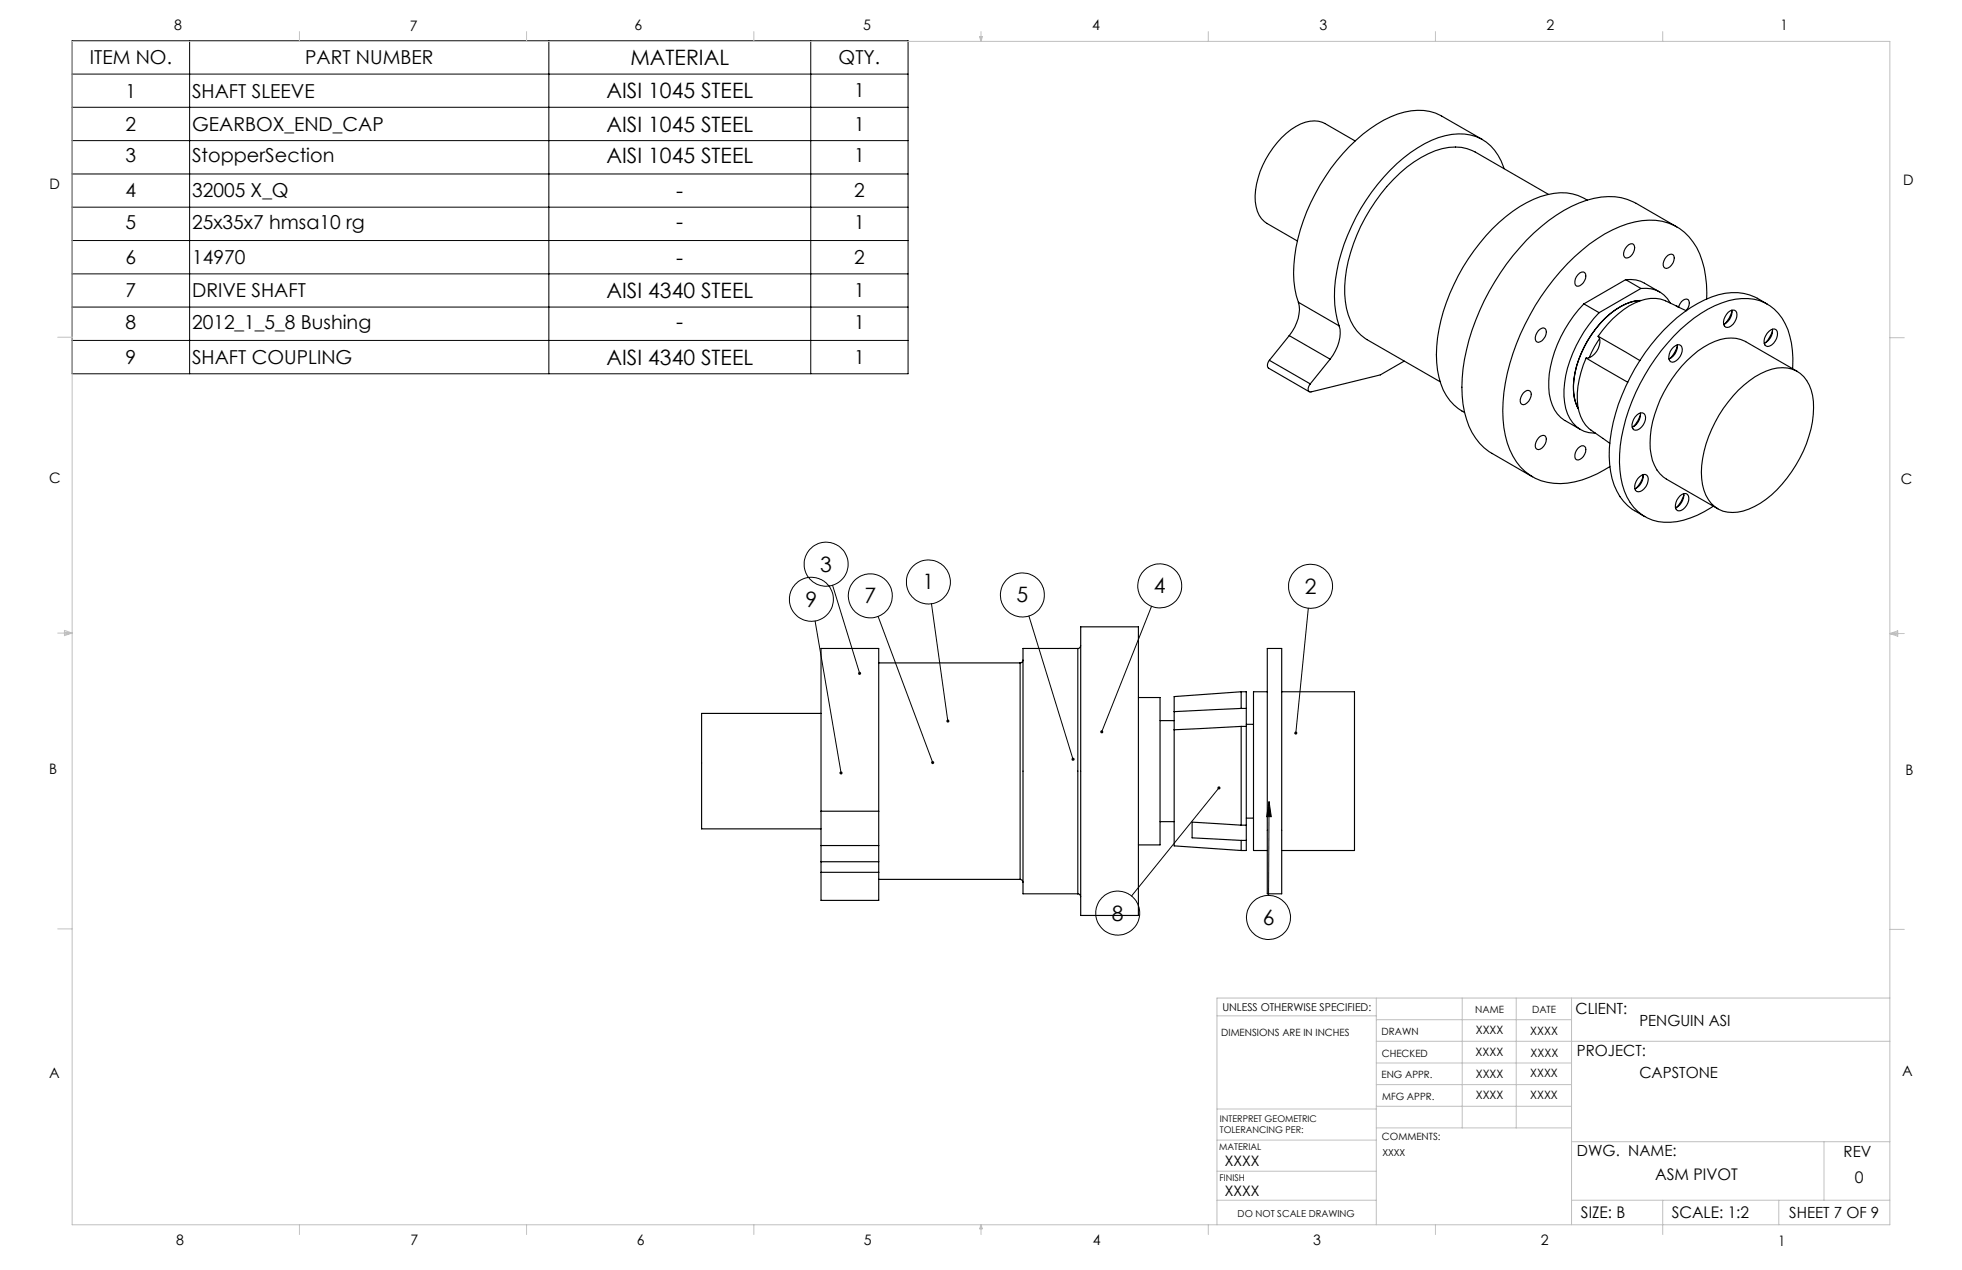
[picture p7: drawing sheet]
<svg xmlns="http://www.w3.org/2000/svg" width="432mm" height="279mm" viewBox="0 0 432 279" stroke-linecap="round" stroke-linejoin="round" font-family="sans-serif">
<g fill="none" stroke="#000" stroke-width=".22">
<path d="M15.9 9h183.9v73.2h-183.9zM15.9 16.3h183.9M41.7 9v73.2M120.8 9v73.2M178.4 9v73.2M15.9 23.6h183.9M15.9 30.9h183.9M15.9 38.3h183.9M15.9 45.6h183.9M15.9 52.9h183.9M15.9 60.3h183.9M15.9 67.6h183.9"/>
<path d="M15.9 74.9h183.9M179.4 136.6l5.7 33.4M183.2 128.8l6 19.3M193.3 135.6l12 32.2M205 132.8l3.6 25.8M226.4 135.5l9.7 31.5M253.4 133.4l-10.9 27.6M287.9 133.8l-2.7 27.5M268.3 173.4l-19.3 23.7M279.3 176.4l.5 3.3h-1zM279.3 176.4l-.1 20.6"/>
<circle cx="178.6" cy="131.9" r="4.8"/>
<circle cx="181.8" cy="124.1" r="4.8"/>
<circle cx="191.6" cy="131.1" r="4.8"/>
<circle cx="204.3" cy="128" r="4.8"/>
<circle cx="225" cy="130.9" r="4.8"/>
<circle cx="255.2" cy="128.9" r="4.8"/>
<circle cx="288.4" cy="129" r="4.8"/>
<circle cx="246" cy="200.9" r="4.8"/>
<circle cx="279.2" cy="201.9" r="4.8"/>
</g>
<g fill="none" stroke="#c0c0c0" stroke-width=".22">
<path d="M15.9 9.1h400v260.4h-400zM65.9 6.9v2.2M115.9 6.9v2.2M165.9 6.9v2.2M215.6 8h.6l-.3 1.1zM215.7 8l.2 1.1M215.9 6.9v2.2M216 8l-.1 1.1M265.9 6.9v2.2M315.9 6.9v2.2M365.9 6.9v2.2M12.7 74.2h3.2"/>
<path d="M415.9 74.3h3.2M12.7 139.3h3.2M14.2 139.1l1.7 .2M14.2 138.7l1.7 .6-1.7 .5zM15.9 139.3l-1.7 .3M415.9 139.4h3.2M415.9 139.4l1.8-.6v1.2zM415.9 139.4l1.8 .3M417.7 139.2l-1.8 .2M12.7 204.4h3.2M302.9 219.6v49.9M321.8 219.6v28.5"/>
<path d="M333.7 219.6v28.5M345.9 219.6v49.9M415.9 204.5h3.2M415.9 219.6h-148.1v49.9M267.8 223.5h35.1M302.9 229.1h113M302.9 233.9h43M302.9 224.3h43M302.9 238.6h43M267.8 257.7h35.1M267.8 250.8h35.1M267.8 244h35.1"/>
<path d="M302.9 248.1h43M302.9 243.4h43M345.9 251.2h70M401.4 251.2v12.9M65.9 269.5v2.1M115.9 269.5v2.1M165.9 269.5v2.1M215.9 269.5v2.1M215.9 269.5l.3 .8h-.6zM265.9 269.5v2.1M267.8 264.1h35.1M315.9 269.5v2.1"/>
<path d="M345.9 264.1h70M365.9 264.1v7.5M391.5 264.1v5.4"/>
</g>
<path d="M184.8 169.9a.36 .36 0 0 0 0 .3 .36 .36 0 0 0 .3 .2v-.4v.4a.35 .35 0 0 0 .3-.5 .35 .35 0 0 0-.6 0zM188.9 147.9l-.1 .2a.3 .3 0 0 0 .1 .3 .3 .3 0 0 0 .4 0l-.1-.3 .1 .3a.33 .33 0 0 0 .2-.5 .33 .33 0 0 0-.6 0zM208.5 158.3l-.2 .4 .4 .3-.1-.4 .1 .4a.34 .34 0 0 0 .2-.5 .34 .34 0 0 0-.4-.2zM205 167.5l-.1 .1a.36 .36 0 0 0 .1 .4 .36 .36 0 0 0 .4 .1l-.1-.3 .1 .3 .2-.2v-.3l-.2-.2zM235.9 166.8a.33 .33 0 0 0 0 .4 .33 .33 0 0 0 .4 .2l-.2-.4 .2 .4a.35 .35 0 0 0 .2-.5 .35 .35 0 0 0-.6-.1zM242.3 160.8l-.2 .3 .3 .2 .1-.3-.1 .3a.34 .34 0 0 0 .4-.4 .34 .34 0 0 0-.5-.1zM268 173.1a.34 .34 0 0 0 0 .5 .34 .34 0 0 0 .5 0 .34 .34 0 0 0 0-.5l-.2 .3 .2-.3zM279.3 176.4l.5 3.3h-1zM284.9 161a.32 .32 0 0 0-.1 .4 .32 .32 0 0 0 .4 .2v-.3v.3a.34 .34 0 0 0 .3-.4 .34 .34 0 0 0-.6-.2z" fill="#000"/>
<g fill="none" stroke="#000" stroke-width=".25">
<path d="M298.2 31l-6.6-3.8a6.3 6.3 0 0 0-6.4 .6 19.6 19.6 0 0 0-8.9 16.5 5.8 5.8 0 0 0 2.6 4.9l6.6 3.8M326.2 30.7l-8.9-5.2a11.4 11.4 0 0 0-9.7-.4 32.7 32.7 0 0 0-14.7 12 41.3 41.3 0 0 0-8.2 23 19.1 19.1 0 0 0 1.1 6.4M331 37.1a10.1 10.1 0 0 0-12.9-7.3 27.8 27.8 0 0 0-13.5 9.1 43.5 43.5 0 0 0-10.9 24.6 21.7 21.7 0 0 0 1 8.2M340.8 42.8l-16.1-9.4a11 11 0 0 0-10.4 .4 34.1 34.1 0 0 0-14.8 16 29.3 29.3 0 0 0-3.2 18 10.4 10.4 0 0 0 4.5 6.9l16.2 9.3M349.3 44a11.1 11.1 0 0 0-10.3-.7 32.5 32.5 0 0 0-14.6 11.9 41 41 0 0 0-8.3 22.9 15 15 0 0 0 3.9 11l2.3 1.7M358.1 54.2a.93 .93 0 0 1 1.6-.1 2.14 2.14 0 0 1-2 2.6 1.76 1.76 0 0 1 .4-2.5zM366.7 56.5a.98 .98 0 0 1 1.7-.2 2.36 2.36 0 0 1-1.7 2.8 .82 .82 0 0 1-.7-1.2zM369 49.9l-8.9-5.2a13.2 13.2 0 0 0-10.9-.6 36 36 0 0 0-16.2 12.2 50.7 50.7 0 0 0-11.2 26.9 20.5 20.5 0 0 0 3 13.2 10.6 10.6 0 0 0 3.5 3.3l9 5.2M279.4 79.3l-.5 1 .2 .7 9 5.2M279.4 79.3l9 5.2M283.7 73.8l9 5.2M283.7 73.8l-4.3 5.5"/>
<path d="M285.8 66.5a8.4 8.4 0 0 1-2.1 7.3M285.8 66.5l8.9 5.2M292.7 79l-4.3 5.5M294.7 71.7a8.5 8.5 0 0 1-2 7.3M309 79.4l-5.2 3.1-15.3 3.7a.67 .67 0 0 1-.6-.4 .67 .67 0 0 1 .1-.7l.4-.6M338.6 72.7a.96 .96 0 0 1 1.7-.1 2.36 2.36 0 0 1-1.7 2.7 .82 .82 0 0 1-.7-1.1zM347.3 60.4a.96 .96 0 0 1 1.7-.1 2.19 2.19 0 0 1-2 2.6 1.85 1.85 0 0 1 .3-2.5zM348.6 66.9a26.8 26.8 0 0 0-7.7 18.4 8.1 8.1 0 0 0 3.6 7.2l3.3 2M348.6 66.9l3.3 1.9M349.1 78.8l9.1 5.3M349.1 78.8a18.8 18.8 0 0 0-1.6 11.7 7.4 7.4 0 0 0 2.6 4.1l4.2 2.9M351.7 74a3 3 0 0 1-.7 3.8 2.32 2.32 0 0 1-1.9 1"/>
<path d="M351.7 74l9.2 5.3M351.9 68.8a27.2 27.2 0 0 0-7.7 18.4 8 8 0 0 0 4.5 7.7l1 .3 1.4 .1M352 74.5l-1.1 1.8-1.2 2.4M357.8 61.5a6.5 6.5 0 0 1 4.1 .8l3.4 1.9M357.8 61.5l-9.2 5.4M357.8 61.5l3.3 2M361.1 66.1a12.9 12.9 0 0 0-8.7 4.8 22.8 22.8 0 0 0-6.1 15 8.8 8.8 0 0 0 1.1 4M361.1 63.5a6.2 6.2 0 0 1 6.5 3.2M361.1 63.5l-9.2 5.3M361.2 66.1a12 12 0 0 0-8.1 4 22.4 22.4 0 0 0-6.8 16.2 9 9 0 0 0 1.1 3.7M368.3 76.3a1.07 1.07 0 0 1 1.8 0 2.88 2.88 0 0 1-2 3.4 .97 .97 0 0 1-.8-1.2 3.1 3.1 0 0 1 1-2.2zM369.1 75.9a3.1 3.1 0 0 1-1.8 3.1"/>
<path d="M369.1 76.2a6.8 6.8 0 0 1-1.5 2.6M369.4 67.5l.1-.2a1.63 1.63 0 0 1 2-1.4 2.04 2.04 0 0 1-.4 2.4M371.1 68.4l-2.2-1.1 .6 .3a11.2 11.2 0 0 0-6.2-1.9 15.3 15.3 0 0 0-9.5 5.6l-2.1 2.7M375.6 65.8a20.2 20.2 0 0 0-3-12.6 11.6 11.6 0 0 0-12.8-4.4 32.7 32.7 0 0 0-16.4 10.9 50.3 50.3 0 0 0-12.6 28.7 19.9 19.9 0 0 0 3.8 14.3 12.5 12.5 0 0 0 13.6 2.9 25.4 25.4 0 0 0 6.1-2.9M380.4 68.7a1.12 1.12 0 0 1 1.8 0 2.88 2.88 0 0 1-2.1 3.3 .97 .97 0 0 1-.8-1.2 3.8 3.8 0 0 1 1.1-2.1zM381.1 68.2a3.1 3.1 0 0 1-1.8 3.2M381.2 68.6l-.6 1.3-1 1.3M389 66.9a12.5 12.5 0 0 0-13.8-.9 38 38 0 0 0-16.5 17.1 35.9 35.9 0 0 0-4.4 19.1 12.6 12.6 0 0 0 7.7 11.5M389.3 72.9a1.06 1.06 0 0 1 1.8 0 2.95 2.95 0 0 1-2.1 3.3 .97 .97 0 0 1-.8-1.2 3.6 3.6 0 0 1 1.1-2.1zM390.1 72.4a3.1 3.1 0 0 1-1.8 3.1M390.1 72.7l-.6 1.3-.9 1.4M335.3 86.4a.96 .96 0 0 1 1.6-.1 2.46 2.46 0 0 1-1.6 2.7 .82 .82 0 0 1-.7-1.1z"/>
<path d="M338.6 96.3a.96 .96 0 0 1 1.7-.1 2.34 2.34 0 0 1-1.7 2.7 .81 .81 0 0 1-.7-1.1zM347.3 98.6a.96 .96 0 0 1 1.7-.1 2.46 2.46 0 0 1-1.7 2.7l-.3-.1a1.85 1.85 0 0 1 .3-2.5zM360.3 91.3a1.07 1.07 0 0 1 1.4-.4 1.07 1.07 0 0 1 .4 1.4 2.83 2.83 0 0 1-2.1 2.4 1.12 1.12 0 0 1-.7-1.8l.5-1.1zM361 90.9a3.1 3.1 0 0 1-1.8 3.1M361.1 91.2a6.8 6.8 0 0 1-1.6 2.6M382.6 85.9a15 15 0 0 1 9.7-5 6.4 6.4 0 0 1 6.3 4.9 19.2 19.2 0 0 1-1 11.8 28 28 0 0 1-10.2 13.1 10.3 10.3 0 0 1-8.2 1.8 7.7 7.7 0 0 1-4.7-7.2 25.3 25.3 0 0 1 5.8-16.9zM394.5 81.1a18.3 18.3 0 0 0-2.3-11.1 9.7 9.7 0 0 0-10.3-4.2 26.9 26.9 0 0 0-14.9 9.7 42.7 42.7 0 0 0-10.6 24.4 16.5 16.5 0 0 0 3.2 11.7 9.8 9.8 0 0 0 9.5 3.2 20.8 20.8 0 0 0 7.9-3.4M395.5 81.7l-11.3-6.5a8.2 8.2 0 0 0-8 .5 26.1 26.1 0 0 0-11.5 13.8 18.9 18.9 0 0 0-1 11.8 7.3 7.3 0 0 0 3 4.1l11.4 6.5M360.9 104.9a1.04 1.04 0 0 1 1.4-.4 1.04 1.04 0 0 1 .4 1.4 2.74 2.74 0 0 1-2.1 2.3 .93 .93 0 0 1-.8-1.2 3.4 3.4 0 0 1 1.1-2.1zM361.6 104.4a3.1 3.1 0 0 1-1.8 3.1M361.6 104.7a6.2 6.2 0 0 1-1.5 2.7M369.8 109a1.07 1.07 0 0 1 1.4-.3 1.07 1.07 0 0 1 .5 1.4 2.83 2.83 0 0 1-2.2 2.3 .98 .98 0 0 1-.8-1.2 3.3 3.3 0 0 1 1.1-2.2z"/>
<path d="M370.5 108.6a3.1 3.1 0 0 1-1.7 3.1M370.6 108.9a6.8 6.8 0 0 1-1.6 2.7M237.8 137.9h12.7v63.5h-12.7zM180.7 157h-26.3v25.4h26.3M193.4 145.8h31.1M224.5 145.8v47.7M225.1 145.2a.66 .66 0 0 1-.6 .6M237.2 142.7h-12.1v53.9h12.1M237.2 142.7v53.9M237.8 142a.66 .66 0 0 1-.6 .7M250.5 153.5h4.8v32.4h-4.8M255.3 158.5h3.1"/>
<path d="M258.4 156.6v4M273.2 159.8v21.7M273.2 159.8l-14.8 .7v25.6l14.8 1M273.2 155.9l-14.8 .7M273.2 152.2v3.7M273.2 152.2l-14.8 1v3.4M273.2 152.2h1.1v3.7M273.2 159.8h1.1M273.2 155.9h1.1M274.3 159.8v21.7M274.3 155.9v3.9M274.3 159.3h1.6"/>
<path d="M278.9 142.7h3.2v53.9h-3.2zM278.9 152.2h-3v34.9h3M282.1 152.2h16v34.9h-16M180.7 178.5v7.5M180.7 178.5v-35.8h12.7v35.8M180.7 178.5h12.7M193.4 178.5v7.5M274.3 180h1.6M180.7 189.6v2.3M180.7 191.9h12.7M180.7 189.6h12.7M180.7 186h12.7"/>
<path d="M180.7 186v3.6M180.7 191.9v6.2h12.7v-6.2M193.4 189.6v2.3M193.4 193.5h31.1M193.4 186v3.6M224.5 193.5l.5 .2 .1 .4M237.2 196.6l.5 .3 .1 .4M255.3 180.8h3.1M273.2 181.5l-10.8-.6v3.4l10.8 .6M273.2 184.9v2.2M273.2 181.5h1.1M273.2 184.9h1.1"/>
<path d="M274.3 181.5v3.4M274.3 184.9v2.2h-1.1"/>
</g>
<g font-size="4.7">
<text x="138.8" y="14.3">MATERIAL</text>
<text x="133.5" y="21.6">AISI 1045 STEEL</text>
<text x="133.5" y="28.9">AISI 1045 STEEL</text>
<text x="133.5" y="35.8">AISI 1045 STEEL</text>
<text x="148.8" y="43.6">-</text>
<text x="148.8" y="50.5">-</text>
<text x="148.8" y="58.2">-</text>
<text x="133.5" y="65.6">AISI 4340 STEEL</text>
<text x="148.8" y="72.5">-</text>
<text x="133.5" y="80.2">AISI 4340 STEEL</text>
<text x="180.5" y="125.8">3</text>
<text x="203" y="129.7">1</text>
<text x="254" y="130.5">4</text>
<text x="287.1" y="130.6">2</text>
<text x="177.3" y="133.5">9</text>
<text x="190.3" y="132.7">7</text>
<text x="223.7" y="132.5">5</text>
<text x="244.7" y="202.5">8</text>
<text x="277.9" y="203.5">6</text>
</g>
<g font-size="4.2">
<text x="19.8" y="14.1">ITEM NO.</text>
<text x="67.2" y="14.1">PART NUMBER</text>
<text x="184.6" y="14.1">QTY.</text>
<text x="27.7" y="21.5">1</text>
<text x="42.3" y="21.5">SHAFT SLEEVE</text>
<text x="188" y="21.4">1</text>
<text x="27.6" y="28.8">2</text>
<text x="42.3" y="28.8">GEARBOX_END_CAP</text>
<text x="188" y="28.8">1</text>
<text x="27.6" y="35.7">3</text>
<text x="42.3" y="35.7">StopperSection</text>
<text x="188" y="35.7">1</text>
<text x="27.6" y="43.4">4</text>
<text x="42.3" y="43.4">32005 X_Q</text>
<text x="188" y="43.4">2</text>
<text x="27.6" y="50.4">5</text>
<text x="42.3" y="50.4">25x35x7 hmsa10 rg</text>
<text x="188" y="50.4">1</text>
<text x="27.6" y="58.1">6</text>
<text x="42.3" y="58.1">14970</text>
<text x="188" y="58.1">2</text>
<text x="27.6" y="65.4">7</text>
<text x="42.3" y="65.4">DRIVE SHAFT</text>
<text x="188" y="65.4">1</text>
<text x="27.6" y="72.4">8</text>
<text x="42.3" y="72.4">2012_1_5_8 Bushing</text>
<text x="188" y="72.4">1</text>
<text x="27.6" y="80.1">9</text>
<text x="42.3" y="80.1">SHAFT COUPLING</text>
<text x="188" y="80.1">1</text>
</g>
<g font-size="3.5">
<text x="364.3" y="259.6">ASM PIVOT</text>
<text x="408.2" y="260.2">0</text>
<text x="347.9" y="268">SIZE: B</text>
<text x="367.9" y="268">SCALE: 1:2</text>
</g>
<g font-size="3.4">
<text x="346.8" y="223.1">CLIENT:</text>
<text x="360.8" y="225.8">PENGUIN ASI</text>
<text x="347.1" y="232.3">PROJECT:</text>
<text x="360.8" y="237.1">CAPSTONE</text>
<text x="347.1" y="254.2">DWG. NAME:</text>
<text x="405.7" y="254.5">REV</text>
<text x="393.8" y="267.9">SHEET 7 OF 9</text>
</g>
<g font-size="3.2">
<text x="38.3" y="6.7">8</text>
<text x="90.2" y="6.7">7</text>
<text x="139.7" y="6.5">6</text>
<text x="190" y="6.5">5</text>
<text x="240.4" y="6.5">4</text>
<text x="290.4" y="6.7">3</text>
<text x="340.4" y="6.5">2</text>
<text x="391.9" y="6.7">1</text>
<text x="10.9" y="41.6">D</text>
<text x="418.9" y="40.7">D</text>
<text x="10.9" y="106.3">C</text>
<text x="418.4" y="106.4">C</text>
<text x="10.8" y="170.2">B</text>
<text x="419.4" y="170.6">B</text>
<text x="10.8" y="237.2">A</text>
<text x="418.6" y="236.8">A</text>
<text x="269.6" y="256.5">XXXX</text>
<text x="269.6" y="263.2">XXXX</text>
<text x="38.8" y="273.8">8</text>
<text x="90.4" y="273.8">7</text>
<text x="140.2" y="273.8">6</text>
<text x="190.1" y="273.9">5</text>
<text x="240.5" y="273.8">4</text>
<text x="289" y="273.9">3</text>
<text x="339.1" y="273.8">2</text>
<text x="391.4" y="274.1">1</text>
</g>
<g font-size="2.5">
<text x="324.8" y="227.6">XXXX</text>
<text x="336.8" y="227.7">XXXX</text>
<text x="324.8" y="232.3">XXXX</text>
<text x="336.8" y="232.5">XXXX</text>
<text x="324.8" y="237.1">XXXX</text>
<text x="336.8" y="237">XXXX</text>
<text x="324.8" y="241.9">XXXX</text>
<text x="336.8" y="241.8">XXXX</text>
</g>
<text font-size="2.4" x="269" y="222.4">UNLESS OTHERWISE SPECIFIED:</text>
<g font-size="2.2">
<text x="268.8" y="228">DIMENSIONS ARE IN INCHES</text>
<text x="304.1" y="227.7">DRAWN</text>
<text x="324.7" y="222.9">NAME</text>
<text x="337.2" y="222.9">DATE</text>
<text x="304.1" y="232.6">CHECKED</text>
<text x="304" y="237.2">ENG APPR.</text>
<text x="304.2" y="241.9">MFG APPR.</text>
<text x="304.1" y="250.9">COMMENTS:</text>
</g>
<g font-size="2.1">
<text x="304.2" y="254.3">XXXX</text>
<text x="272.4" y="267.8">DO NOT SCALE DRAWING</text>
</g>
<g font-size="2">
<text x="268.5" y="246.8">INTERPRET GEOMETRIC</text>
<text x="268.5" y="249.4">TOLERANCING PER:</text>
<text x="268.3" y="252.9">MATERIAL</text>
<text x="268.4" y="259.7">FINISH</text>
</g>
</svg>
